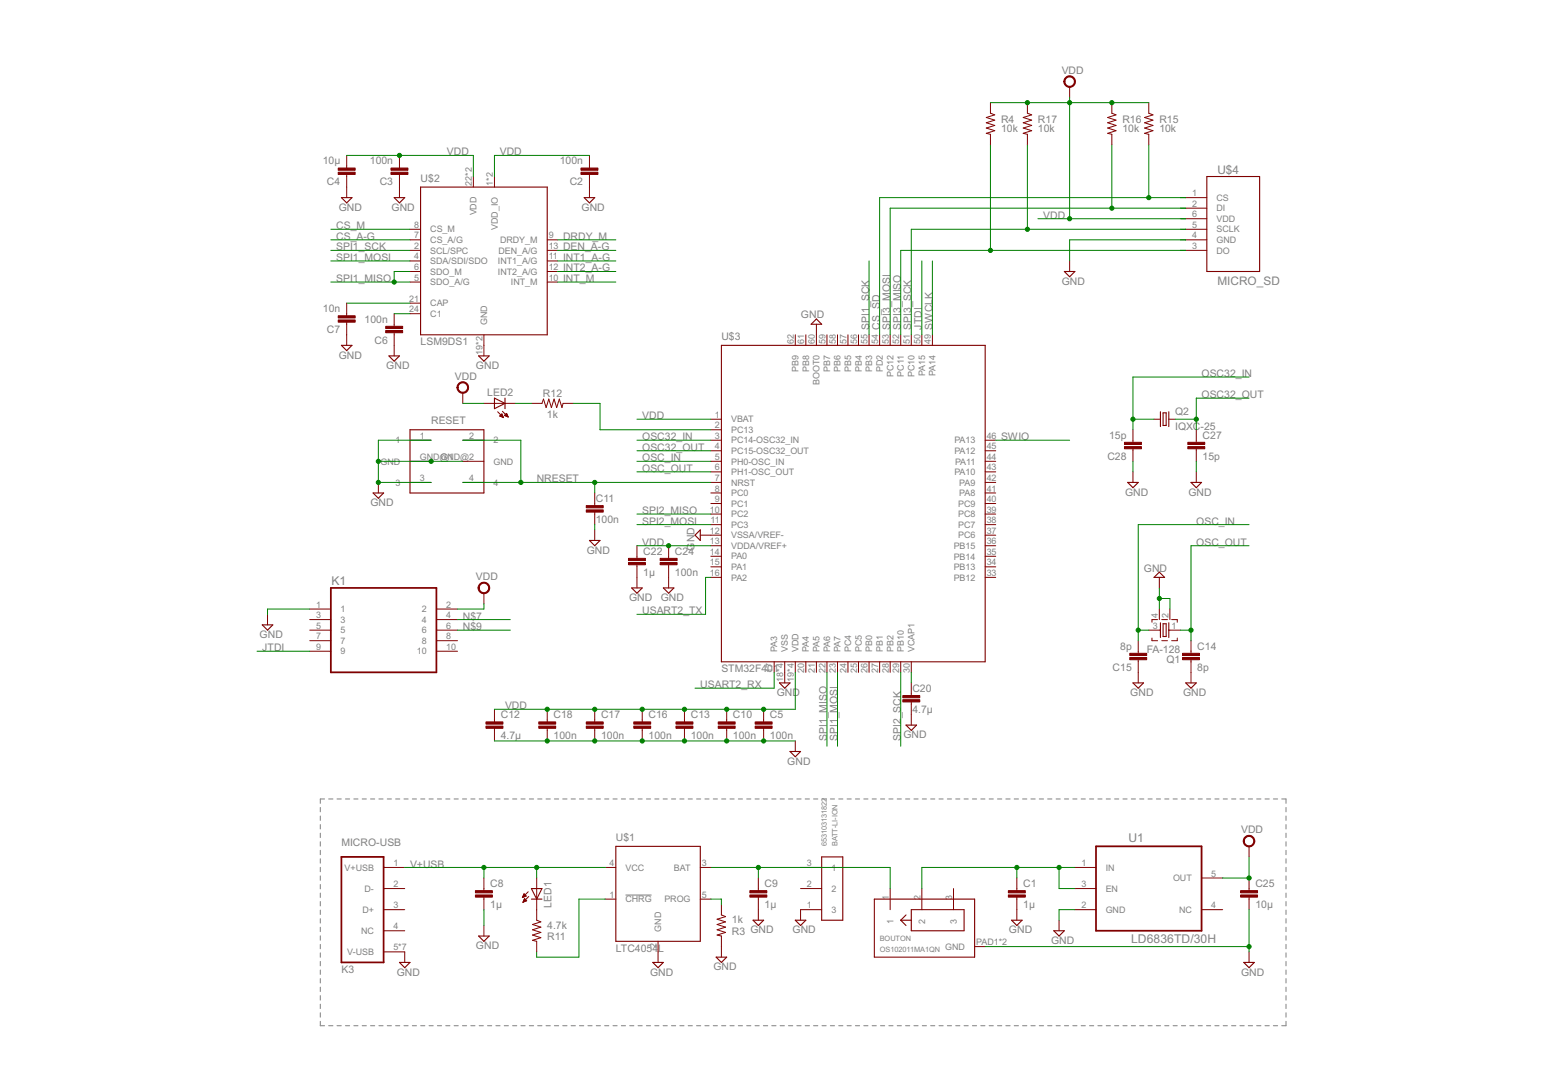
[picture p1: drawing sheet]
<svg xmlns="http://www.w3.org/2000/svg" width="297mm" height="210mm" viewBox="0 0 297 210" stroke-linecap="round" stroke-linejoin="round" font-family="sans-serif">
<g fill="none" stroke="#808080" stroke-width=".19">
<path d="M61.7 155.5v.8M61.7 157.1v.9M61.7 158.8v.8M62.5 153.9h-.8v.8M63.3 153.9h.8M64.9 153.9h.8M66.5 153.9h.8M68.1 153.9h.8M69.7 153.9h.8M71.3 153.9h.8M72.9 153.9h.8M74.5 153.9h.9"/>
<path d="M76.2 153.9h.8M77.8 153.9h.8M79.4 153.9h.8M81 153.9h.8M82.6 153.9h.8M84.2 153.9h.8M85.8 153.9h.8M87.4 153.9h.8M89 153.9h.8M90.6 153.9h.8M92.2 153.9h.8M93.9 153.9h.8"/>
<path d="M95.5 153.9h.8M97.1 153.9h.8M98.7 153.9h.8M100.3 153.9h.8M101.9 153.9h.8M103.5 153.9h.8M105.1 153.9h.8M106.7 153.9h.8M108.3 153.9h.9M109.9 153.9h.9M111.5 153.9h.9M113.2 153.9h.8"/>
<path d="M114.8 153.9h.8M116.4 153.9h.8M118 153.9h.8M119.6 153.9h.8M121.2 153.9h.8M122.8 153.9h.8M124.4 153.9h.8M126 153.9h.9M127.7 153.9h.8M129.3 153.9h.8M130.9 153.9h.8M132.5 153.9h.8"/>
<path d="M134.1 153.9h.8M135.7 153.9h.8M137.3 153.9h.8M138.9 153.9h.8M140.5 153.9h.8M142.1 153.9h.8M143.7 153.9h.8M145.4 153.9h.8M147 153.9h.8M148.6 153.9h.8M150.2 153.9h.8M151.8 153.9h.8"/>
<path d="M153.4 153.9h.8M155 153.9h.8M156.6 153.9h.8M158.2 153.9h.8M159.9 153.9h.8M161.5 153.9h.8M163.1 153.9h.8M164.7 153.9h.8M166.3 153.9h.8M167.9 153.9h.8M169.5 153.9h.8M171.1 153.9h.8"/>
<path d="M172.7 153.9h.8M174.3 153.9h.8M175.9 153.9h.8M177.5 153.9h.9M179.2 153.9h.8M180.8 153.9h.8M182.4 153.9h.8M184 153.9h.8M185.6 153.9h.8M187.2 153.9h.8M188.8 153.9h.8M190.4 153.9h.8"/>
<path d="M192 153.9h.8M193.6 153.9h.9M195.2 153.9h.9M196.8 153.9h.9M198.5 153.9h.8M200.1 153.9h.8M201.7 153.9h.8M203.3 153.9h.8M204.9 153.9h.8M206.5 153.9h.8M208.1 153.9h.8M209.7 153.9h.8"/>
<path d="M211.3 153.9h.9M213 153.9h.8M214.6 153.9h.8M216.2 153.9h.8M217.8 153.9h.8M219.4 153.9h.8M221 153.9h.8M222.6 153.9h.8M224.2 153.9h.8M225.8 153.9h.8M227.4 153.9h.8M229 153.9h.8"/>
<path d="M230.7 153.9h.8M232.3 153.9h.8M233.9 153.9h.8M235.5 153.9h.8M237.1 153.9h.8M238.7 153.9h.8M240.3 153.9h.8M241.9 153.9h.8M243.5 153.9h.8M245.1 153.9h.9M246.7 153.9h.9v.8M247.6 155.5v.8"/>
<path d="M247.6 157.1v.9M247.6 158.8v.8M61.7 160.4v.9M61.7 162.1v.8M61.7 163.7v.9M61.7 165.4v.8M61.7 167v.9M61.7 168.7v.8M61.7 170.3v.9M61.7 172v.8M61.7 173.6v.9M61.7 175.3v.8"/>
<path d="M61.7 176.9v.9M61.7 178.6v.8M120.4 172.4h5M247.6 160.4v.9M247.6 162.1v.8M247.6 163.7v.9M247.6 165.4v.8M247.6 167v.9M247.6 168.7v.8M247.6 170.3v.9M247.6 172v.8M247.6 173.6v.9"/>
<path d="M247.6 175.3v.8M247.6 176.9v.9M247.6 178.6v.8M61.7 196.7v.8h.8M61.7 180.2v.9M61.7 181.9v.8M61.7 183.5v.8M61.7 185.1v.9M61.7 186.8v.8M61.7 188.4v.9M61.7 190.1v.8M61.7 191.7v.9"/>
<path d="M61.7 193.4v.8M61.7 195v.9M63.3 197.5h.8M64.9 197.5h.8M66.5 197.5h.8M68.1 197.5h.8M69.7 197.5h.8M71.3 197.5h.8M72.9 197.5h.8M74.5 197.5h.9M76.2 197.5h.8M77.8 197.5h.8"/>
<path d="M79.4 197.5h.8M81 197.5h.8M82.6 197.5h.8M84.2 197.5h.8M85.8 197.5h.8M87.4 197.5h.8M89 197.5h.8M90.6 197.5h.8M92.2 197.5h.8M93.9 197.5h.8M95.5 197.5h.8M97.1 197.5h.8"/>
<path d="M98.7 197.5h.8M100.3 197.5h.8M101.9 197.5h.8M103.5 197.5h.8M105.1 197.5h.8M106.7 197.5h.8M108.3 197.5h.9M109.9 197.5h.9M111.5 197.5h.9M113.2 197.5h.8M114.8 197.5h.8M116.4 197.5h.8"/>
<path d="M118 197.5h.8M119.6 197.5h.8M121.2 197.5h.8M122.8 197.5h.8M124.4 197.5h.8M126 197.5h.9M127.7 197.5h.8M129.3 197.5h.8M130.9 197.5h.8M132.5 197.5h.8M134.1 197.5h.8M135.7 197.5h.8"/>
<path d="M137.3 197.5h.8M138.9 197.5h.8M140.5 197.5h.8M142.1 197.5h.8M143.7 197.5h.8M145.4 197.5h.8M147 197.5h.8M148.6 197.5h.8M150.2 197.5h.8M151.8 197.5h.8M153.4 197.5h.8M155 197.5h.8"/>
<path d="M156.6 197.5h.8M158.2 197.5h.8M159.9 197.5h.8M161.5 197.5h.8M163.1 197.5h.8M164.7 197.5h.8M166.3 197.5h.8M167.9 197.5h.8M169.5 197.5h.8M171.1 197.5h.8M172.7 197.5h.8M174.3 197.5h.8"/>
<path d="M175.9 197.5h.8M177.5 197.5h.9M179.2 197.5h.8M180.8 197.5h.8M182.4 197.5h.8M184 197.5h.8M185.6 197.5h.8M187.2 197.5h.8M188.8 197.5h.8M190.4 197.5h.8M192 197.5h.8M193.6 197.5h.9"/>
<path d="M195.2 197.5h.9M196.8 197.5h.9M198.5 197.5h.8M200.1 197.5h.8M201.7 197.5h.8M203.3 197.5h.8M204.9 197.5h.8M206.5 197.5h.8M208.1 197.5h.8M209.7 197.5h.8M211.3 197.5h.9M213 197.5h.8"/>
<path d="M214.6 197.5h.8M216.2 197.5h.8M217.8 197.5h.8M219.4 197.5h.8M221 197.5h.8M222.6 197.5h.8M224.2 197.5h.8M225.8 197.5h.8M227.4 197.5h.8M229 197.5h.8M230.7 197.5h.8M232.3 197.5h.8"/>
<path d="M233.9 197.5h.8M235.5 197.5h.8M237.1 197.5h.8M238.7 197.5h.8M240.3 197.5h.8M241.9 197.5h.8M243.5 197.5h.8M245.1 197.5h.9M247.6 180.2v.9M247.6 181.9v.8M247.6 183.5v.8M247.6 185.1v.9"/>
<path d="M247.6 186.8v.8M247.6 188.4v.9M247.6 190.1v.8M247.6 191.7v.9M247.6 193.4v.8M247.6 195v.9M247.6 196.7v.8h-.9"/>
</g>
<g fill="none" stroke="#800000" stroke-width=".21">
<path d="M65.7 38.1h2.1l-1.1 1zM75.9 38.1h2l-1 1zM81 36h24.3v28.5h-24.3zM112.5 38.1h2l-1 1zM232.3 34h10.2v18.3h-10.2zM204.9 52.3h2l-1 1zM65.7 66.5h2.1l-1.1 1zM74.9 68.5h2l-1 1.1zM92.1 68.5h2.1l-1 1.1zM95.2 76.7l2 1-2 1zM97.2 76.7v2M138.9 66.5h50.8v60.9h-50.8z"/>
<path d="M156.1 62.4l1.1-1 1 1zM223.4 79.3v2.8M223.9 79.5h.6v2.4h-.6zM225 79.3v2.8M71.8 94.9h2.1l-1.1 1zM78.9 82.8h14.3v12.1h-14.3zM217.1 92.9h2l-1 1zM229.3 92.9h2l-1 1zM113.5 104.1h2l-1 1zM121.6 113.2h2l-1 1zM127.7 113.2h2l-1 1zM134.8 102v2.1l-1-1z"/>
<path d="M222.2 111.2l1-1 1 1zM223.4 119.9v2.9M225 119.9v2.9M50.5 120.3h2l-1 1zM150.1 131.5h2l-1 1zM174.4 139.6h2l-1 1.1zM218.1 131.5h2l-1 1zM223.9 120.1h.6v2.5h-.6zM228.3 131.5h2l-1 1zM152.1 144.7h2l-1 1zM102.3 173.1h2M102.3 171.1h2l-1 2z"/>
<path d="M118.6 163h16.2v18.3h-16.2zM145 177.2h2l-1 1zM153.1 177.2h2l-1 1zM158.2 165h4v12.2h-4zM168.3 173.1h19.3v11.2h-19.3zM173.4 177.2h2M173.4 177.2l1 1M174.4 176.2l-1 1M175.4 175.2h10.2v4h-10.2zM194.7 177.2h2.1l-1.1 1zM202.9 179.2h2l-1 1.1zM76.9 185.3h2l-1 1.1z"/>
<path d="M92.1 180.3h2.1l-1 1zM125.7 185.3h2l-1 1.1zM137.9 184.3h2l-1 1zM239.4 185.3h2.1l-1 1.1z"/>
</g>
<g fill="none" stroke="#800000" stroke-width=".19">
<path d="M190.7 19.8v2l.8 .3-1.6 .5 1.6 .5-1.6 .5 1.6 .6-1.6 .5 1.6 .5-1.6 .5 .8 .2v2M197.8 19.8v2l.8 .3-1.6 .5 1.6 .5-1.6 .5 1.6 .6-1.6 .5 1.6 .5-1.6 .5 .8 .2v2M205.9 16.7v2.1M214 19.8v2l.8 .3-1.6 .5 1.6 .5-1.6 .5 1.6 .6-1.6 .5 1.6 .5-1.6 .5 .8 .2v2M221.1 19.8v2l.9 .3-1.7 .5 1.7 .5-1.7 .5 1.7 .6-1.7 .5 1.7 .5-1.7 .5 .8 .2v2M66.7 29.9v2.5M66.7 33.6v4.5M76.9 29.9v2.5M76.9 33.6v4.5M91.1 34v2M95.2 34v2M113.5 29.9v2.5"/>
<path d="M113.5 33.6v4.5M228.3 38.1h4M66.7 58.4v2.4M78.9 46.2h2.1M78.9 48.2h2.1M78.9 50.2h2.1M78.9 52.3h2.1M78.9 54.3h2.1M78.9 44.2h2.1M78.9 58.4h2.1M105.3 46.2h2.1M105.3 48.2h2.1"/>
<path d="M105.3 50.2h2.1M105.3 52.3h2.1M105.3 54.3h2.1M205.9 50.2v2.1M228.3 46.2h4M228.3 48.2h4M228.3 44.2h4M228.3 40.1h4M228.3 42.1h4M66.7 62v4.5M75.9 60.4v2.4M75.9 64.1v4.4"/>
<path d="M78.9 60.4h2.1M89.1 75.6v2.1M93.2 64.5v4M93.2 77.7h6.1M95.8 79.3l1.1 1.1M96.4 80h.3M96.4 79.9h.3M96.5 79.8h.1M96.7 79.2l1.1 1.1M97.2 80h.5M97.3 79.9h.3M97.3 79.8h.3"/>
<path d="M97.4 79.7h.2M102.3 77.7h2l.3-.8 .5 1.6 .5-1.6 .6 1.6 .5-1.6 .5 1.6 .5-1.6 .5 1.6 .2-.8h2M153.1 64.5v2M155.1 64.5v2M157.2 62.4v4.1M159.2 64.5v2M161.2 64.5v2M163.2 64.5v2M165.3 64.5v2M167.3 64.5v2M169.3 64.5v2M171.4 64.5v2"/>
<path d="M173.4 64.5v2M175.4 64.5v2M177.5 64.5v2M179.5 64.5v2M72.8 92.9v2M78.9 84.8h4.1M78.9 88.8h4.1M78.9 92.9h4.1M89.1 84.8h4.1M89.1 88.8h4.1M89.1 92.9h4.1M96.2 80.1l.4-.4 .3 .7z"/>
<path d="M96.3 80.1h.5M96.5 80.2h.3M96.7 80.3h.2M96.9 80.4h.1M97.1 80l.4-.4 .3 .7zM97.2 80.1h.5M97.4 80.1h.3M97.6 80.2h.2M114.5 94.9v2.5M114.5 98.6v2.4M136.8 84.8h2.1M136.8 88.8h2.1"/>
<path d="M136.8 92.9h2.1M136.8 80.7h2.1M136.8 86.8h2.1M136.8 90.9h2.1M136.8 94.9h2.1M136.8 97h2.1M136.8 99h2.1M136.8 82.8h2.1M189.7 84.8h2M189.7 88.8h2M189.7 92.9h2M189.7 86.8h2"/>
<path d="M189.7 90.9h2M189.7 94.9h2M189.7 97h2M189.7 99h2M218.1 82.8v2.4M218.1 86.4v2.4M218.1 90.9v2M222.2 80.7h1.2M225 80.7h1.2M230.3 82.8v2.4M230.3 86.4v2.4M230.3 90.9v2"/>
<path d="M51.5 118.3v2M59.6 119.3h4.1M59.6 117.3h4.1M84 119.3h4.1M84 117.3h4.1M93.2 114.2v2.1M114.5 102v2.1M122.6 105.1v2.4M122.6 108.8v4.4M128.7 105.1v2.4M128.7 108.8v4.4M134.8 103.1h4.1"/>
<path d="M136.8 101h2.1M136.8 105.1h2.1M136.8 107.1h2.1M136.8 109.2h2.1M136.8 111.2h2.1M189.7 101h2M189.7 103.1h2M189.7 105.1h2M189.7 107.1h2M189.7 109.2h2M189.7 111.2h2M222.8 119.3h-1v.5"/>
<path d="M223.2 111.2v2M223.2 117.3v2M223.6 119.3h1.1M225.2 117.3v2M225.6 119.3h1v.5M59.6 121.3h4.1M59.6 123.4h4.1M59.6 125.4h4.1M84 121.3h4.1M84 123.4h4.1M84 125.4h4.1M95.2 136.6v2.4"/>
<path d="M105.3 136.6v2.4M114.5 136.6v2.4M123.6 136.6v2.4M131.8 136.6v2.4M139.9 136.6v2.4M147 136.6v2.4M149 127.4v2.1M151.1 127.4v4.1M153.1 127.4v2.1M155.1 127.4v2.1M157.2 127.4v2.1M159.2 127.4v2.1"/>
<path d="M161.2 127.4v2.1M163.2 127.4v2.1M165.3 127.4v2.1M167.3 127.4v2.1M169.3 127.4v2.1M171.4 127.4v2.1M173.4 127.4v2.1M175.4 127.4v2.1M175.4 131.5v2.4M175.4 135.2v4.4M219.1 123.4v2.4M219.1 127v4.5"/>
<path d="M221.1 121.3h2.3M221.8 122.9v.5h1M223.6 123.4h1.1M225 121.3h2.2M226.6 122.9v.5h-1M229.3 123.4v2.4M229.3 127v4.5M95.2 140.3v2.4M105.3 140.3v2.4M114.5 140.3v2.4M123.6 140.3v2.4M131.8 140.3v2.4"/>
<path d="M139.9 140.3v2.4M147 140.3v2.4M153.1 142.7v2M73.9 171.1h4M73.9 175.2h4M73.9 179.2h4M73.9 167h4M93.2 169.1v2.4M93.2 172.7v2.5M93.2 178.2v2.1M100.6 172.8h.1M100.6 172.7h.3"/>
<path d="M100.7 172.6h.4M100.7 173.7h.1M100.7 172.5h.6M100.7 173.6h.3M100.8 172.4h.4M100.8 172.4h.3M100.8 173.5h.4M100.8 172.3h.2M100.8 173.4h.6M100.9 172.2h.1M100.9 173.4h.4M100.9 172.1l-.3 .7"/>
<path d="M100.9 172.1l.4 .5M100.9 173.2h.3M100.9 173.2h.2M101 173.1h.1M101 173.1l-.3 .7M101 173.1l.4 .4-.7 .3M101.3 172.6l-.7 .2M101.7 171.7l-1.1 1.1M101.8 172.6l-1.1 1.2M103.3 169.1v8.1l.8 .3-1.6 .5 1.6 .5-1.6 .5 1.6 .6-1.6 .5 1.6 .5-1.6 .5 .8 .2v2M116.5 167h2.1M116.5 173.1h2.1"/>
<path d="M134.8 167h2M134.8 173.1h2M138.9 174.2v2l.8 .3-1.7 .5 1.7 .5-1.7 .5 1.7 .5-1.7 .5 1.7 .6-1.7 .5 .9 .2v4M146 169.1v2.4M146 172.7v4.5M154.1 171.1h4.1M154.1 167h4.1M158.2 175.2h-4.1v2M171.4 171.1v4.1M177.5 171.1v4.1M183.6 171.1v4.1M195.7 169.1v2.4"/>
<path d="M195.7 172.7v4.5M203.9 177.2v2M206.9 171.1h4.1M206.9 175.2h4.1M206.9 167h4.1M231.3 175.2h4.1M231.3 169.1h4.1M240.5 163v2M240.5 169.1v2.4M240.5 172.7v2.5M73.9 183.3h4v2M126.7 181.3v4"/>
<path d="M187.6 182.3h2.1M240.5 183.3v2"/>
</g>
<g fill="#800000" stroke="#800000" stroke-width=".19">
<path d="M144.4 172.3h3.2v.5h-3.2z"/>
<path d="M144.4 171.5h3.2v.4h-3.2z"/>
<path d="M91.5 172.3h3.3v.5h-3.3z"/>
<path d="M91.5 171.5h3.3v.4h-3.3z"/>
<path d="M227.6 126.6h3.3v.4h-3.3z"/>
<path d="M227.6 125.8h3.3v.4h-3.3z"/>
<path d="M217.5 125.8h3.2v.4h-3.2z"/>
<path d="M217.5 126.6h3.2v.4h-3.2z"/>
<path d="M112.9 97.4h3.2v.4h-3.2z"/>
<path d="M112.9 98.2h3.2v.4h-3.2z"/>
<path d="M238.8 172.3h3.3v.5h-3.3z"/>
<path d="M238.8 171.5h3.3v.4h-3.3z"/>
<path d="M228.7 86h3.2v.4h-3.2z"/>
<path d="M228.7 85.2h3.2v.4h-3.2z"/>
<path d="M216.5 85.2h3.2v.4h-3.2z"/>
<path d="M216.5 86h3.2v.4h-3.2z"/>
<path d="M194.1 172.3h3.3v.5h-3.3z"/>
<path d="M194.1 171.5h3.3v.4h-3.3z"/>
<path d="M111.8 32.4h3.3v.4h-3.3z"/>
<path d="M111.8 33.2h3.3v.4h-3.3z"/>
<path d="M75.3 32.4h3.2v.4h-3.2z"/>
<path d="M75.3 33.2h3.2v.4h-3.2z"/>
<path d="M65.1 32.4h3.3v.4h-3.3z"/>
<path d="M65.1 33.2h3.3v.4h-3.3z"/>
<path d="M74.3 62.8h3.2v.5h-3.2z"/>
<path d="M74.3 63.6h3.2v.5h-3.2z"/>
<path d="M65.1 60.8h3.3v.4h-3.3z"/>
<path d="M65.1 61.6h3.3v.4h-3.3z"/>
<path d="M173.8 133.9h3.3v.5h-3.3z"/>
<path d="M173.8 134.7h3.3v.5h-3.3z"/>
<path d="M121 108.3h3.2v.5h-3.2z"/>
<path d="M121 107.5h3.2v.4h-3.2z"/>
<path d="M127.1 108.3h3.2v.5h-3.2z"/>
<path d="M127.1 107.5h3.2v.4h-3.2z"/>
<path d="M145.4 139.8h3.2v.5h-3.2z"/>
<path d="M145.4 139h3.2v.4h-3.2z"/>
<path d="M138.3 139.8h3.2v.5h-3.2z"/>
<path d="M138.3 139h3.2v.4h-3.2z"/>
<path d="M93.6 139.8h3.2v.5h-3.2z"/>
<path d="M93.6 139h3.2v.4h-3.2z"/>
<path d="M130.1 139.8h3.3v.5h-3.3z"/>
<path d="M130.1 139h3.3v.4h-3.3z"/>
<path d="M122 139.8h3.3v.5h-3.3z"/>
<path d="M122 139h3.3v.4h-3.3z"/>
<path d="M112.9 139.8h3.2v.5h-3.2z"/>
<path d="M112.9 139h3.2v.4h-3.2z"/>
<path d="M103.7 139.8h3.3v.5h-3.3z"/>
<path d="M103.7 139h3.3v.4h-3.3z"/>
</g>
<path d="M63.7 113.2h20.3v16.3h-20.3zM65.7 165h8.2v20.3h-8.2zM211 163h20.3v16.2h-20.3z" fill="none" stroke="#800000" stroke-width=".34"/>
<g fill="#800000" stroke="#800000" stroke-width=".19">
<path d="M92.4 112.4a1.12 1.12 0 0 1 1.8 .3 1.12 1.12 0 0 1-.8 1.6 1.12 1.12 0 0 1-1.4-1.1h.2a.91 .91 0 0 1 1.3-.8 .91 .91 0 0 1 .3 1.5 .91 .91 0 0 1-1.5-.4l-.1-.3h-.2l.1-.3z" fill-rule="evenodd"/>
<path d="M239.7 161.1a1.11 1.11 0 0 1 1.7 .4 1.11 1.11 0 0 1-.7 1.6 1.11 1.11 0 0 1-1.4-1.1h.2a.92 .92 0 0 1 1.4-.8 .92 .92 0 0 1 .1 1.6 .92 .92 0 0 1-1.4-.6l-.1-.2h-.2z" fill-rule="evenodd"/>
<path d="M88.4 73.8a1.12 1.12 0 0 1 1.7 .3 1.12 1.12 0 0 1-.8 1.6 1.12 1.12 0 0 1-1.3-1.1h.2a.92 .92 0 0 1 1.3-.8 .92 .92 0 0 1 .2 1.5 .92 .92 0 0 1-1.5-.4v-.3h-.2v-.3z" fill-rule="evenodd"/>
<path d="M205.2 14.9a1.12 1.12 0 0 1 1.7 .4 1.12 1.12 0 0 1-.8 1.5 1.12 1.12 0 0 1-1.3-1.1h.2a.92 .92 0 0 1 1.3-.8 .92 .92 0 0 1 .2 1.5 .92 .92 0 0 1-1.5-.4v-.3h-.2z" fill-rule="evenodd"/>
</g>
<g fill="none" stroke="#008000" stroke-width=".19">
<path d="M190.7 19.8h30.4M205.9 18.8v23.3M66.7 29.9h24.4v4.1M113.5 29.9h-18.3v4.1M190.7 27.9v20.3M197.8 27.9v16.3M214 27.9v12.2M221.1 27.9v10.2M228.3 38.1h-59v26.4M63.7 46.2h15.2M63.7 44.2h15.2M63.7 48.2h15.2"/>
<path d="M63.7 54.3h15.2M63.7 50.2h15.2M66.7 58.4h12.2M78.9 52.3h-3v2M107.4 46.2h11.2M107.4 48.2h11.2M107.4 54.3h11.2M107.4 52.3h11.2M107.4 50.2h11.2M167.3 50.2v14.3M177.5 50.2v14.3M179.5 50.2v14.3"/>
<path d="M199.8 42.1h28.5M228.3 46.2h-22.4v4M228.3 40.1h-56.9v24.4M228.3 44.2h-52.9v20.3M228.3 48.2h-54.9v16.3M75.9 60.4h3M89.1 77.7h4.1M99.3 77.7h3M110.4 77.7h5.1v5.1h21.3M240.5 72.6h-22.4v10.2M240.5 76.7h-10.2v6.1M72.8 88.8h16.3"/>
<path d="M83 84.8h-10.2v8.1h10.2M89.1 92.9h47.7M89.1 84.8h11.2v8.1M114.5 92.9v2M122.6 88.8h14.2M122.6 84.8h14.2M122.6 80.7h14.2M122.6 90.9h14.2M122.6 86.8h14.2M122.6 99h14.2M191.7 84.8h14.2M218.1 88.8v2.1"/>
<path d="M218.1 80.7h4.1M226.2 80.7h4.1M230.3 88.8v2.1M59.6 117.3h-8.1v1M88.1 119.3h10.1M93.2 116.3v1h-5.1M114.5 101v1M122.6 105.1h14.2M122.6 101h14.2M136.8 111.2h-1v7.1h-13.2M223.2 113.2v4.1M223.2 115.3h2v2"/>
<path d="M240.5 105.1h-11.2v18.3M240.5 101h-21.4v22.4M49.5 125.4h10.1M88.1 121.3h10.1M149 129.5v3h-15.2M153.1 129.5v7.1h-57.9M159.2 129.5v14.2M161.2 129.5v14.2M173.4 129.5v14.2M175.4 129.5v2M219.1 121.3h2M227.2 121.3h2.1"/>
<path d="M95.2 142.7h57.9M77.9 167h38.6M93.2 167v2.1M93.2 175.2v3M103.3 167v2.1M116.5 173.1h-5.1v11.2h-8.1v-1M136.8 173.1h2.1v1.1M136.8 167h34.6v4.1M146 167v2.1M195.7 167v2.1M203.9 167v4.1h3M206.9 175.2h-3v2"/>
<path d="M206.9 167h-29.4v4.1M240.5 165v4.1h-5.1M240.5 175.2v8.1M189.7 182.3h50.8"/>
</g>
<g fill="#008000" stroke="#008000" stroke-width=".19">
<circle cx="223.2" cy="115.3" r=".4"/>
<circle cx="72.8" cy="92.9" r=".4"/>
<circle cx="72.8" cy="88.8" r=".4"/>
<circle cx="83" cy="88.8" r=".4"/>
<circle cx="240.5" cy="182.3" r=".4"/>
<circle cx="147" cy="142.7" r=".4"/>
<circle cx="139.9" cy="142.7" r=".4"/>
<circle cx="131.8" cy="142.7" r=".4"/>
<circle cx="123.6" cy="142.7" r=".4"/>
<circle cx="105.3" cy="142.7" r=".4"/>
<circle cx="114.5" cy="142.7" r=".4"/>
<circle cx="146" cy="167" r=".4"/>
<circle cx="93.2" cy="167" r=".4"/>
<circle cx="103.3" cy="167" r=".4"/>
<circle cx="240.5" cy="169.1" r=".4"/>
<circle cx="205.9" cy="19.8" r=".4"/>
<circle cx="197.8" cy="19.8" r=".4"/>
<circle cx="214" cy="19.8" r=".4"/>
<circle cx="205.9" cy="42.1" r=".4"/>
<circle cx="76.9" cy="29.9" r=".4"/>
<circle cx="128.7" cy="105.1" r=".4"/>
<circle cx="147" cy="136.6" r=".4"/>
<circle cx="105.3" cy="136.6" r=".4"/>
<circle cx="114.5" cy="136.6" r=".4"/>
<circle cx="123.6" cy="136.6" r=".4"/>
<circle cx="131.8" cy="136.6" r=".4"/>
<circle cx="139.9" cy="136.6" r=".4"/>
<circle cx="114.5" cy="92.9" r=".4"/>
<circle cx="100.3" cy="92.9" r=".4"/>
<circle cx="221.1" cy="38.1" r=".4"/>
<circle cx="214" cy="40.1" r=".4"/>
<circle cx="197.8" cy="44.2" r=".4"/>
<circle cx="190.7" cy="48.2" r=".4"/>
<circle cx="195.7" cy="167" r=".4"/>
<circle cx="203.9" cy="167" r=".4"/>
<circle cx="75.9" cy="54.3" r=".4"/>
<circle cx="229.3" cy="121.3" r=".4"/>
<circle cx="219.1" cy="121.3" r=".4"/>
<circle cx="230.3" cy="80.7" r=".4"/>
<circle cx="218.1" cy="80.7" r=".4"/>
</g>
<g font-size="2.6" fill="#808080">
<text x="63.8" y="112.6">K1</text>
<text x="217.2" y="162.2">U1</text>
<text x="217.8" y="181.6">LD6836TD/30H</text>
</g>
<g font-size="2.5" fill="#808080">
<text x="234.4" y="33.5">U$4</text>
<text x="234.4" y="54.8">MICRO_SD</text>
</g>
<g font-size="2.2" fill="#808080">
<text x="204.4" y="14.2">VDD</text>
<text x="192.7" y="23.7">R4</text>
<text x="199.8" y="23.7">R17</text>
<text x="216.1" y="23.7">R16</text>
<text x="223.2" y="23.7">R15</text>
<text x="86" y="29.9">VDD</text>
<text x="96.2" y="29.9">VDD</text>
<text x="192.7" y="25.5">10k</text>
<text x="199.8" y="25.5">10k</text>
<text x="216.1" y="25.5">10k</text>
<text x="223.2" y="25.5">10k</text>
<text x="62.1" y="31.7">10µ</text>
<text x="62.9" y="35.7">C4</text>
<text x="71.2" y="31.7">100n</text>
<text x="73.1" y="35.7">C3</text>
<text x="81" y="35">U$2</text>
<text x="107.8" y="31.7">100n</text>
<text x="109.7" y="35.7">C2</text>
<text x="65.2" y="40.6">GND</text>
<text x="75.4" y="40.6">GND</text>
<text x="111.9" y="40.6">GND</text>
<text x="64.7" y="46.2">CS_A-G</text>
<text x="64.7" y="44.2">CS_M</text>
<text x="108.4" y="46.2">DRDY_M</text>
<text x="200.8" y="42.1">VDD</text>
<text x="64.7" y="50.2">SPI1_MOSI</text>
<text x="64.7" y="48.2">SPI1_SCK</text>
<text x="108.4" y="48.2">DEN_A-G</text>
<text x="108.4" y="50.2">INT1_A-G</text>
<text x="108.4" y="52.3">INT2_A-G</text>
<text x="64.7" y="54.3">SPI1_MISO</text>
<text x="108.4" y="54.3">INT_M</text>
<text x="204.4" y="54.8">GND</text>
<text x="62.2" y="60.1">10n</text>
<text x="62.9" y="64.2">C7</text>
<text x="70.2" y="62.1">100n</text>
<text x="138.9" y="65.5">U$3</text>
<text x="154.2" y="61.3">GND</text>
<text x="167.3" y="63.5" transform="rotate(-90 167.3 63.5)">SPI1_SCK</text>
<text x="169.3" y="63.5" transform="rotate(-90 169.3 63.5)">CS_SD</text>
<text x="171.4" y="63.5" transform="rotate(-90 171.4 63.5)">SPI3_MOSI</text>
<text x="173.4" y="63.5" transform="rotate(-90 173.4 63.5)">SPI3_MISO</text>
<text x="175.4" y="63.5" transform="rotate(-90 175.4 63.5)">SPI3_SCK</text>
<text x="177.5" y="63.5" transform="rotate(-90 177.5 63.5)">JTDI</text>
<text x="179.5" y="63.5" transform="rotate(-90 179.5 63.5)">SWCLK</text>
<text x="65.2" y="69">GND</text>
<text x="72.1" y="66.2">C6</text>
<text x="74.4" y="71.1">GND</text>
<text x="81" y="66.5">LSM9DS1</text>
<text x="91.6" y="71.1">GND</text>
<text x="87.6" y="73.1">VDD</text>
<text x="93.8" y="76.2">LED2</text>
<text x="104.5" y="76.5">R12</text>
<text x="231.3" y="76.7">OSC32_OUT</text>
<text x="231.3" y="72.6">OSC32_IN</text>
<text x="83" y="81.7">RESET</text>
<text x="105.3" y="80.5">1k</text>
<text x="123.6" y="80.7">VDD</text>
<text x="226.2" y="82.8">IQXC-25</text>
<text x="226.2" y="79.9">Q2</text>
<text x="123.6" y="88.8">OSC_IN</text>
<text x="123.6" y="86.8">OSC32_OUT</text>
<text x="123.6" y="84.8">OSC32_IN</text>
<text x="192.7" y="84.8">SWIO</text>
<text x="213.2" y="88.5">C28</text>
<text x="213.5" y="84.5">15p</text>
<text x="231.5" y="88.5">15p</text>
<text x="231.5" y="84.5">C27</text>
<text x="103.3" y="92.9">NRESET</text>
<text x="123.6" y="90.9">OSC_OUT</text>
<text x="216.6" y="95.4">GND</text>
<text x="228.8" y="95.4">GND</text>
<text x="71.3" y="97.5">GND</text>
<text x="114.7" y="100.7">100n</text>
<text x="114.7" y="96.7">C11</text>
<text x="123.6" y="101">SPI2_MOSI</text>
<text x="123.6" y="99">SPI2_MISO</text>
<text x="230.3" y="101">OSC_IN</text>
<text x="113" y="106.6">GND</text>
<text x="123.6" y="105.1">VDD</text>
<text x="123.8" y="106.8">C22</text>
<text x="129.9" y="106.8">C24</text>
<text x="133.7" y="106" transform="rotate(-90 133.7 106)">G</text>
<text x="133.7" y="104.5" transform="rotate(-90 133.7 104.5)">ND</text>
<text x="230.3" y="105.1">OSC_OUT</text>
<text x="91.6" y="111.7">VDD</text>
<text x="123.8" y="110.9">1µ</text>
<text x="129.9" y="110.9">100n</text>
<text x="220.2" y="110.1">GND</text>
<text x="89.1" y="119.3">N$7</text>
<text x="121.1" y="115.8">GND</text>
<text x="123.6" y="118.3">USART2_TX</text>
<text x="127.2" y="115.8">GND</text>
<text x="50" y="122.9">GND</text>
<text x="50.5" y="125.4">JTDI</text>
<text x="89.1" y="121.3">N$9</text>
<text x="215.7" y="125.1">8p</text>
<text x="220.7" y="125.8">FA-128</text>
<text x="230.5" y="125.1">C14</text>
<text x="138.9" y="129.5">STM32F401</text>
<text x="214.2" y="129.2">C15</text>
<text x="224.6" y="127.6">Q1</text>
<text x="230.5" y="129.2">8p</text>
<text x="97.2" y="136.6">VDD</text>
<text x="134.8" y="132.5">USART2_RX</text>
<text x="149.5" y="134">GND</text>
<text x="175.6" y="137.3">4.7µ</text>
<text x="175.6" y="133.2">C20</text>
<text x="217.6" y="134">GND</text>
<text x="227.8" y="134">GND</text>
<text x="96.4" y="142.4">4.7µ</text>
<text x="96.4" y="138.3">C12</text>
<text x="106.6" y="142.4">100n</text>
<text x="106.6" y="138.3">C18</text>
<text x="115.7" y="142.4">100n</text>
<text x="115.7" y="138.3">C17</text>
<text x="124.9" y="142.4">100n</text>
<text x="124.9" y="138.3">C16</text>
<text x="133" y="142.4">100n</text>
<text x="133" y="138.3">C13</text>
<text x="141.1" y="142.4">100n</text>
<text x="141.1" y="138.3">C10</text>
<text x="148.2" y="142.4">100n</text>
<text x="148.2" y="138.3">C5</text>
<text x="159.2" y="142.7" transform="rotate(-90 159.2 142.7)">SPI1_MISO</text>
<text x="161.2" y="142.7" transform="rotate(-90 161.2 142.7)">SPI1_MOSI</text>
<text x="173.4" y="142.7" transform="rotate(-90 173.4 142.7)">SPI2_SCK</text>
<text x="173.9" y="142.2">GND</text>
<text x="151.6" y="147.2">GND</text>
<text x="118.6" y="162">U$1</text>
<text x="238.9" y="160.5">VDD</text>
<text x="65.7" y="163">MICRO-USB</text>
<text x="78.9" y="167.1">V+USB</text>
<text x="94.4" y="170.8">C8</text>
<text x="147.2" y="170.8">C9</text>
<text x="197" y="170.8">C1</text>
<text x="241.7" y="170.8">C25</text>
<text x="94.4" y="174.9">1µ</text>
<text x="105.3" y="178.8">4.7k</text>
<text x="106.2" y="174.8" transform="rotate(-90 106.2 174.8)">LED1</text>
<text x="140.9" y="177.8">1k</text>
<text x="147.2" y="174.9">1µ</text>
<text x="152.6" y="179.8">GND</text>
<text x="194.2" y="179.8">GND</text>
<text x="197" y="174.9">1µ</text>
<text x="241.7" y="174.9">10µ</text>
<text x="91.6" y="182.8">GND</text>
<text x="105.3" y="181.1">R11</text>
<text x="118.6" y="183.3">LTC4054</text>
<text x="126.7" y="183.3">L</text>
<text x="140.9" y="180.1">R3 GND</text>
<text x="202.4" y="181.8">GND</text>
<text x="65.7" y="187.4">K3</text>
<text x="76.4" y="187.9">GND</text>
<text x="125.2" y="187.9">GND</text>
<text x="137.3" y="186.9">GND</text>
<text x="238.9" y="187.9">GND</text>
</g>
<g font-size="1.9" fill="#808080">
<text x="90.8" y="35.7" transform="rotate(-90 90.8 35.7)">22*2</text>
<text x="94.9" y="35.7" transform="rotate(-90 94.9 35.7)">1*2</text>
<text x="91.7" y="41.5" transform="rotate(-90 91.7 41.5)">VDD</text>
<text x="229.5" y="37.8">1</text>
<text x="229.5" y="39.8">2</text>
<text x="229.5" y="41.8">6</text>
<text x="234.2" y="38.7">CS</text>
<text x="234.2" y="40.7">DI</text>
<text x="79.7" y="45.9">7</text>
<text x="79.7" y="47.9">2</text>
<text x="79.7" y="43.9">8</text>
<text x="82.8" y="46.8">CS_A/G</text>
<text x="82.8" y="44.8">CS_M</text>
<text x="95.8" y="44.3" transform="rotate(-90 95.8 44.3)">VDD_IO</text>
<text x="96.3" y="46.8">DRDY_M</text>
<text x="105.6" y="47.9">13</text>
<text x="105.6" y="45.9">9</text>
<text x="229.5" y="43.9">5</text>
<text x="229.5" y="45.9">4</text>
<text x="229.5" y="47.9">3</text>
<text x="234.2" y="42.7">VDD</text>
<text x="234.2" y="44.8">SCLK</text>
<text x="234.2" y="46.8">GND</text>
<text x="79.7" y="50">4</text>
<text x="79.7" y="52">6</text>
<text x="82.8" y="48.8">SCL/SPC</text>
<text x="82.8" y="50.9">SDA/SDI/SDO</text>
<text x="82.8" y="52.9">SDO_M</text>
<text x="95.8" y="52.9">INT2_A/G</text>
<text x="95.8" y="50.9">INT1_A/G</text>
<text x="96" y="48.8">DEN_A/G</text>
<text x="105.6" y="52">12</text>
<text x="105.6" y="50">11</text>
<text x="234.2" y="48.8">DO</text>
<text x="78.8" y="58.1">21</text>
<text x="79.7" y="54">5</text>
<text x="82.8" y="54.9">SDO_A/G</text>
<text x="82.8" y="59">CAP</text>
<text x="98.3" y="54.9">INT_M</text>
<text x="105.6" y="54">10</text>
<text x="78.8" y="60.1">24</text>
<text x="82.8" y="61">C1</text>
<text x="93.8" y="62.6" transform="rotate(-90 93.8 62.6)">GND</text>
<text x="92.9" y="68.3" transform="rotate(-90 92.9 68.3)">19*2</text>
<text x="152.8" y="66.2" transform="rotate(-90 152.8 66.2)">62</text>
<text x="153.7" y="71.6" transform="rotate(-90 153.7 71.6)">PB9</text>
<text x="154.8" y="66.2" transform="rotate(-90 154.8 66.2)">61</text>
<text x="155.7" y="71.6" transform="rotate(-90 155.7 71.6)">PB8</text>
<text x="156.9" y="66.2" transform="rotate(-90 156.9 66.2)">60</text>
<text x="158.9" y="66.2" transform="rotate(-90 158.9 66.2)">59</text>
<text x="159.8" y="71.6" transform="rotate(-90 159.8 71.6)">PB7</text>
<text x="160.9" y="66.2" transform="rotate(-90 160.9 66.2)">58</text>
<text x="161.8" y="71.6" transform="rotate(-90 161.8 71.6)">PB6</text>
<text x="163" y="66.2" transform="rotate(-90 163 66.2)">57</text>
<text x="163.9" y="71.6" transform="rotate(-90 163.9 71.6)">PB5</text>
<text x="165" y="66.2" transform="rotate(-90 165 66.2)">56</text>
<text x="165.9" y="71.6" transform="rotate(-90 165.9 71.6)">PB4</text>
<text x="167" y="66.2" transform="rotate(-90 167 66.2)">55</text>
<text x="167.9" y="71.6" transform="rotate(-90 167.9 71.6)">PB3</text>
<text x="169.1" y="66.2" transform="rotate(-90 169.1 66.2)">54</text>
<text x="170" y="71.7" transform="rotate(-90 170 71.7)">PD2</text>
<text x="171.1" y="66.2" transform="rotate(-90 171.1 66.2)">53</text>
<text x="173.1" y="66.2" transform="rotate(-90 173.1 66.2)">52</text>
<text x="175.2" y="66.2" transform="rotate(-90 175.2 66.2)">51</text>
<text x="177.2" y="66.2" transform="rotate(-90 177.2 66.2)">50</text>
<text x="179.2" y="66.2" transform="rotate(-90 179.2 66.2)">49</text>
<text x="157.8" y="74.2" transform="rotate(-90 157.8 74.2)">BOOT0</text>
<text x="172" y="72.6" transform="rotate(-90 172 72.6)">PC12</text>
<text x="174" y="72.5" transform="rotate(-90 174 72.5)">PC11</text>
<text x="176.1" y="72.6" transform="rotate(-90 176.1 72.6)">PC10</text>
<text x="178.1" y="72.4" transform="rotate(-90 178.1 72.4)">PA15</text>
<text x="180.1" y="72.4" transform="rotate(-90 180.1 72.4)">PA14</text>
<text x="137.6" y="82.5">2</text>
<text x="137.6" y="80.4">1</text>
<text x="140.7" y="83.4">PC13</text>
<text x="140.7" y="81.3">VBAT</text>
<text x="73.3" y="89.5">GND</text>
<text x="76.1" y="85.4">1</text>
<text x="80.8" y="84.5">1</text>
<text x="80.8" y="88.6">GND@1</text>
<text x="84.8" y="88.6">GND@2</text>
<text x="90.3" y="84.5">2</text>
<text x="95" y="85.4">2</text>
<text x="95" y="89.5">GND</text>
<text x="137.6" y="84.5">3</text>
<text x="137.6" y="86.5">4</text>
<text x="137.6" y="88.6">5</text>
<text x="140.7" y="85.4">PC14-OSC32_IN</text>
<text x="140.7" y="87.4">PC15-OSC32_OUT</text>
<text x="140.7" y="89.5">PH0-OSC_IN</text>
<text x="183.7" y="87.4">PA12</text>
<text x="183.7" y="85.4">PA13</text>
<text x="183.9" y="89.5">PA11</text>
<text x="189.9" y="88.6">44</text>
<text x="189.9" y="86.5">45</text>
<text x="189.9" y="84.5">46</text>
<text x="76.1" y="93.5">3</text>
<text x="80.8" y="92.6">3</text>
<text x="90.3" y="92.6">4</text>
<text x="95" y="93.5">4</text>
<text x="137.6" y="90.6">6</text>
<text x="137.6" y="92.6">7</text>
<text x="137.6" y="94.7">8</text>
<text x="140.7" y="91.5">PH1-OSC_OUT</text>
<text x="140.7" y="93.5">NRST</text>
<text x="140.7" y="95.5">PC0</text>
<text x="183.7" y="91.5">PA10</text>
<text x="184.7" y="95.6">PA8</text>
<text x="184.7" y="93.5">PA9</text>
<text x="189.9" y="94.7">41</text>
<text x="189.9" y="92.6">42</text>
<text x="189.9" y="90.6">43</text>
<text x="136.7" y="98.7">10</text>
<text x="136.8" y="100.7">11</text>
<text x="137.6" y="96.7">9</text>
<text x="140.7" y="97.6">PC1</text>
<text x="140.7" y="99.6">PC2</text>
<text x="140.7" y="101.6">PC3</text>
<text x="184.5" y="101.7">PC7</text>
<text x="184.5" y="99.6">PC8</text>
<text x="184.5" y="97.6">PC9</text>
<text x="189.9" y="100.7">38</text>
<text x="189.9" y="98.7">39</text>
<text x="189.9" y="96.7">40</text>
<text x="136.7" y="102.8">12</text>
<text x="136.7" y="104.8">13</text>
<text x="136.7" y="106.8">14</text>
<text x="140.7" y="103.7">VSSA/VREF-</text>
<text x="140.7" y="105.7">VDDA/VREF+</text>
<text x="140.7" y="107.7">PA0</text>
<text x="183.6" y="105.7">PB15</text>
<text x="183.6" y="107.7">PB14</text>
<text x="184.5" y="103.7">PC6</text>
<text x="189.9" y="104.8">36</text>
<text x="189.9" y="102.8">37</text>
<text x="189.9" y="106.8">35</text>
<text x="136.7" y="108.9">15</text>
<text x="136.7" y="110.9">16</text>
<text x="140.7" y="109.8">PA1</text>
<text x="140.7" y="111.8">PA2</text>
<text x="183.6" y="109.8">PB13</text>
<text x="183.6" y="111.8">PB12</text>
<text x="189.9" y="108.9">34</text>
<text x="189.9" y="110.9">33</text>
<text x="60.9" y="117">1</text>
<text x="60.9" y="119">3</text>
<text x="65.6" y="117.9">1</text>
<text x="65.6" y="119.9">3</text>
<text x="81.2" y="117.9">2</text>
<text x="81.2" y="119.9">4</text>
<text x="85.9" y="117">2</text>
<text x="85.9" y="119">4</text>
<text x="222.9" y="119" transform="rotate(-90 222.9 119)">4</text>
<text x="224.9" y="119" transform="rotate(-90 224.9 119)">2</text>
<text x="60.9" y="121.1">5</text>
<text x="60.9" y="123.1">7</text>
<text x="60.9" y="125.1">9</text>
<text x="65.6" y="122">5</text>
<text x="65.6" y="124">7</text>
<text x="81.2" y="122">6</text>
<text x="81.2" y="124">8</text>
<text x="85.9" y="121.1">6</text>
<text x="85.9" y="123.1">8</text>
<text x="85.9" y="125.1">10</text>
<text x="149.6" y="125.6" transform="rotate(-90 149.6 125.6)">PA3</text>
<text x="151.7" y="125.6" transform="rotate(-90 151.7 125.6)">VSS</text>
<text x="153.7" y="125.6" transform="rotate(-90 153.7 125.6)">VDD</text>
<text x="155.7" y="125.6" transform="rotate(-90 155.7 125.6)">PA4</text>
<text x="157.8" y="125.6" transform="rotate(-90 157.8 125.6)">PA5</text>
<text x="159.8" y="125.6" transform="rotate(-90 159.8 125.6)">PA6</text>
<text x="161.8" y="125.6" transform="rotate(-90 161.8 125.6)">PA7</text>
<text x="163.9" y="125.6" transform="rotate(-90 163.9 125.6)">PC4</text>
<text x="165.9" y="125.6" transform="rotate(-90 165.9 125.6)">PC5</text>
<text x="167.9" y="125.6" transform="rotate(-90 167.9 125.6)">PB0</text>
<text x="170" y="125.6" transform="rotate(-90 170 125.6)">PB1</text>
<text x="172" y="125.6" transform="rotate(-90 172 125.6)">PB2</text>
<text x="174" y="125.6" transform="rotate(-90 174 125.6)">PB10</text>
<text x="176" y="125.6" transform="rotate(-90 176 125.6)">VCAP1</text>
<text x="221.9" y="121.1">3</text>
<text x="225.5" y="121.1">1</text>
<text x="65.6" y="126">9</text>
<text x="80.2" y="126">10</text>
<text x="148.7" y="129.6" transform="rotate(-90 148.7 129.6)">17</text>
<text x="150.8" y="131.3" transform="rotate(-90 150.8 131.3)">18*4</text>
<text x="152.8" y="131.3" transform="rotate(-90 152.8 131.3)">19*4</text>
<text x="154.8" y="129.6" transform="rotate(-90 154.8 129.6)">20</text>
<text x="156.9" y="129.6" transform="rotate(-90 156.9 129.6)">21</text>
<text x="158.9" y="129.6" transform="rotate(-90 158.9 129.6)">22</text>
<text x="160.9" y="129.6" transform="rotate(-90 160.9 129.6)">23</text>
<text x="163" y="129.6" transform="rotate(-90 163 129.6)">24</text>
<text x="165" y="129.6" transform="rotate(-90 165 129.6)">25</text>
<text x="167" y="129.6" transform="rotate(-90 167 129.6)">26</text>
<text x="169.1" y="129.6" transform="rotate(-90 169.1 129.6)">27</text>
<text x="171.1" y="129.6" transform="rotate(-90 171.1 129.6)">28</text>
<text x="173.1" y="129.6" transform="rotate(-90 173.1 129.6)">29</text>
<text x="175.2" y="129.6" transform="rotate(-90 175.2 129.6)">30</text>
<text x="66.3" y="167.7">V+USB</text>
<text x="75.7" y="166.8">1</text>
<text x="117.3" y="166.8">4</text>
<text x="120.4" y="167.7">VCC</text>
<text x="129.7" y="167.7">BAT</text>
<text x="135.1" y="166.8">3</text>
<text x="155.3" y="166.8">3</text>
<text x="160" y="167.7">1</text>
<text x="208.2" y="166.8">1</text>
<text x="212.9" y="167.7">IN</text>
<text x="70.2" y="171.7">D-</text>
<text x="75.7" y="170.8">2</text>
<text x="117.3" y="172.9">1</text>
<text x="120.4" y="173.8">CHRG</text>
<text x="127.9" y="173.8">PROG</text>
<text x="135.1" y="172.9">5</text>
<text x="155.3" y="170.8">2</text>
<text x="160" y="171.7">2</text>
<text x="171.1" y="173.3" transform="rotate(-90 171.1 173.3)">1</text>
<text x="177.2" y="173.3" transform="rotate(-90 177.2 173.3)">2</text>
<text x="183.3" y="173.3" transform="rotate(-90 183.3 173.3)">3</text>
<text x="208.2" y="170.8">3</text>
<text x="212.9" y="171.7">EN</text>
<text x="225.8" y="169.7">OUT</text>
<text x="233.2" y="168.8">5</text>
<text x="69.5" y="179.9">NC</text>
<text x="69.8" y="175.8">D+</text>
<text x="75.7" y="174.9">3</text>
<text x="75.7" y="179">4</text>
<text x="127.3" y="179.4" transform="rotate(-90 127.3 179.4)">GND</text>
<text x="155.3" y="174.9">1</text>
<text x="160" y="175.8">3</text>
<text x="172" y="178" transform="rotate(-90 172 178)">1</text>
<text x="178.1" y="178" transform="rotate(-90 178.1 178)">2</text>
<text x="184.2" y="178" transform="rotate(-90 184.2 178)">3</text>
<text x="208.2" y="174.9">2</text>
<text x="212.9" y="175.8">GND</text>
<text x="227" y="175.8">NC</text>
<text x="233.2" y="174.9">4</text>
<text x="66.8" y="183.9">V-USB</text>
<text x="75.7" y="183">5*7</text>
<text x="126.4" y="182.5" transform="rotate(-90 126.4 182.5)">2</text>
<text x="182" y="182.9">GND</text>
<text x="187.9" y="182">PAD1*2</text>
</g>
<g font-size="1.6" fill="#808080">
<text x="159.2" y="163" transform="rotate(-90 159.2 163)">653103131822</text>
<text x="161.2" y="163" transform="rotate(-90 161.2 163)">BATT-LI-ION</text>
<text x="169.3" y="183.3">OS102011MA1QN</text>
<text x="169.3" y="181.3">BOUTON</text>
</g>
</svg>
